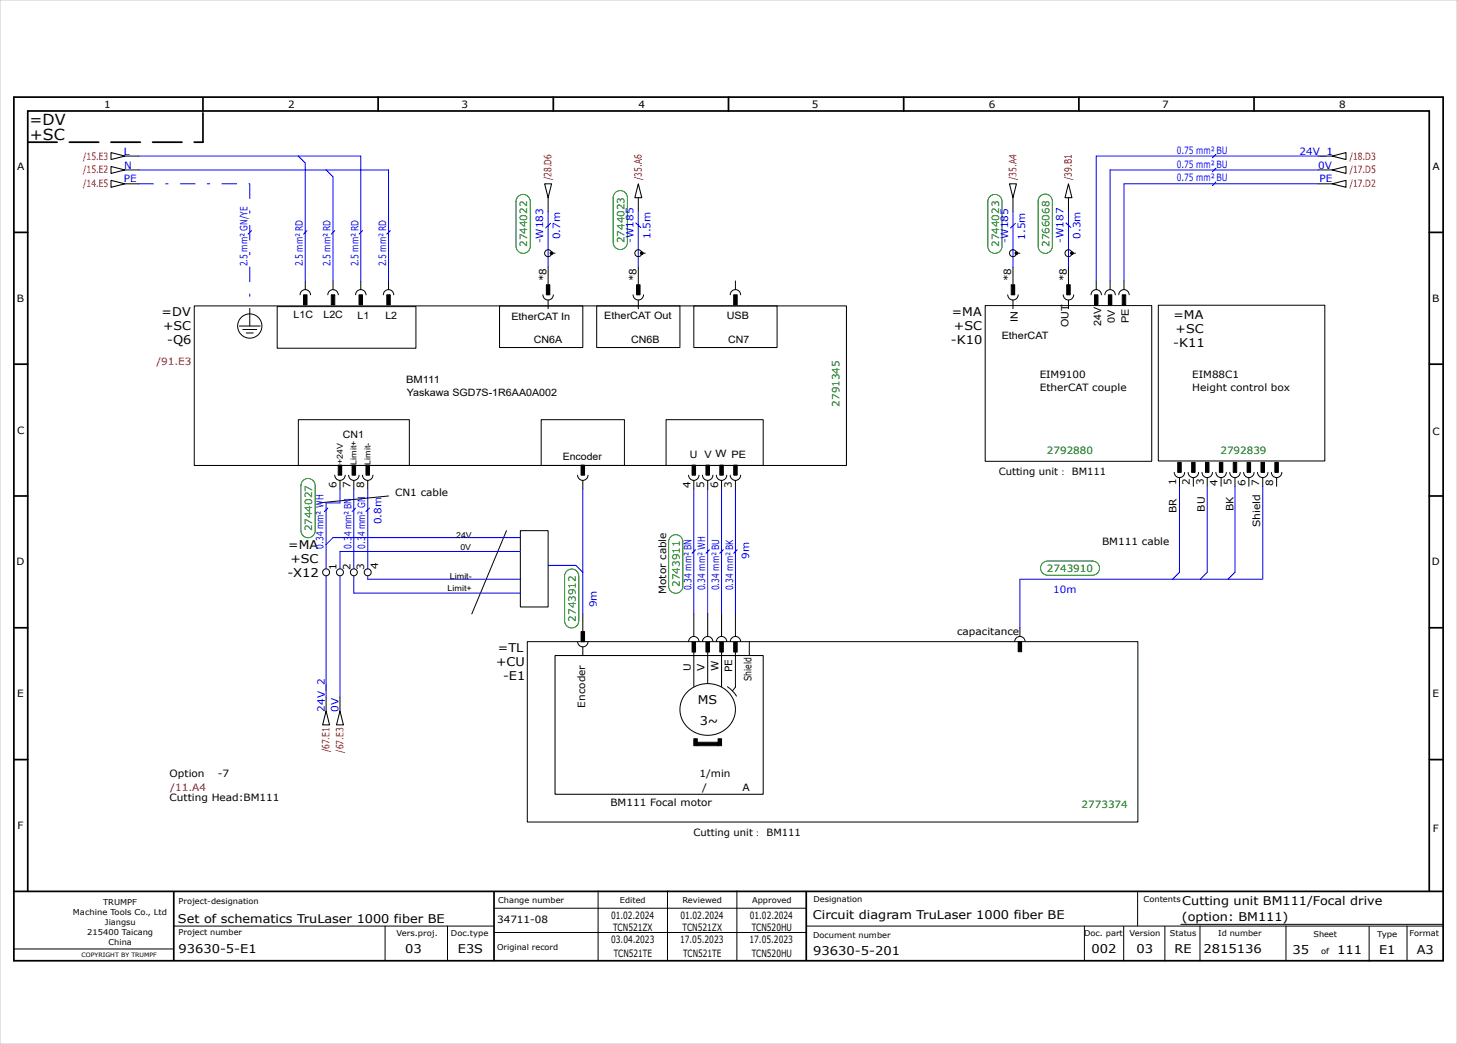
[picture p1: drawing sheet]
<svg xmlns="http://www.w3.org/2000/svg" width="420mm" height="301mm" viewBox="0 0 420 301" stroke-linecap="round" stroke-linejoin="round" font-family="sans-serif">
<g fill="none" stroke="#000" stroke-width=".5">
<path d="M4 28h412v249h-412zM58.5 28.2v3.8M109 28v4M159.5 28v4M210 28v4M260.5 28v4M311 28v4M361.5 28v4M4 67h4M412 67h4M4 105h4M412 105h4"/>
<path d="M4 143h4M412 143h4M4 181h4M412 181h4M4 219h4M412 219h4M4 257h412M8 257v-225h404v225M50.1 257.1v19.8M142.4 257.2v19.8M232.4 257.1v19.7"/>
</g>
<g fill="none" stroke="#000" stroke-width=".29">
<path d="M172.4 256.9v20M192.4 256.9v20M212.4 256.9v20M327.9 256.9v10M4.1 273.6h45.7M50.1 267h92.2M111 267v10M129 267v10M142.4 261.9h90M142.4 268.9h90M232.5 267h183.5M312.6 267v10"/>
<path d="M323.9 267.1v10M335.8 267.1v10M345.9 267v10.1M370.7 267v9.8M394.7 267.1v10M405.6 267v10"/>
</g>
<path d="M8 41h50.5M58.5 41v-8.8" fill="none" stroke="#000" stroke-width=".5" stroke-dasharray="8.5 3.5"/>
<path d="M0 0h420v301h-420z" fill="none" stroke="#c9c9c9" stroke-width=".29"/>
<path d="M340.4 266.5h75.4z" fill="#fff" stroke="#000" stroke-width=".29"/>
<g fill="none" stroke="#000" stroke-width=".29">
<path d="M36 45h4M36 49h4M36 53h4M158 57v4M184 57v4M292 57v4M308 57v4M380 45h4M380 49h4M380 53h4M158 77v5M159 73h1"/>
<path d="M184 77v5M185 73h1M292 77v5M293 73h1M308 77v5M309 73h1M56 88.2h188v46h-188zM69 94h6M70 95h4M71 96h2M72 89v5M79.9 88.4h40v12h-40z"/>
<path d="M86.5 85a1.5 1.5 0 0 1 1.5-1.5 1.5 1.5 0 0 1 1.5 1.5M88 81v2.5M94.5 85a1.5 1.5 0 0 1 1.5-1.5 1.5 1.5 0 0 1 1.5 1.5M96 81v2.5M102.5 85a1.5 1.5 0 0 1 1.5-1.5 1.5 1.5 0 0 1 1.5 1.5M104 81v2.5M110.5 85a1.5 1.5 0 0 1 1.5-1.5 1.5 1.5 0 0 1 1.5 1.5M112 81v2.5M144 88.2h24v12h-24zM156.5 85a1.5 1.5 0 0 0 1.5 1.5 1.5 1.5 0 0 0 1.5-1.5M158 86.5v2.5M172 88.2h24v12h-24z"/>
<path d="M182.5 85a1.5 1.5 0 0 0 1.5 1.5 1.5 1.5 0 0 0 1.5-1.5M184 86.5v2.5M200 88.2h24v12h-24zM210.5 85a1.5 1.5 0 0 1 1.5-1.5 1.5 1.5 0 0 1 1.5 1.5M212 81v2.5M284 88.1h48v44.9h-48zM290.5 85a1.5 1.5 0 0 0 1.5 1.5 1.5 1.5 0 0 0 1.5-1.5M292 86.5v2.5M306.5 85a1.5 1.5 0 0 0 1.5 1.5 1.5 1.5 0 0 0 1.5-1.5M308 86.5v2.5M314.5 85a1.5 1.5 0 0 1 1.5-1.5 1.5 1.5 0 0 1 1.5 1.5M316 81v2.5"/>
<path d="M318.5 85a1.5 1.5 0 0 1 1.5-1.5 1.5 1.5 0 0 1 1.5 1.5M320 81v2.5M322.5 85a1.5 1.5 0 0 1 1.5-1.5 1.5 1.5 0 0 1 1.5 1.5M324 81v2.5M333.9 88h48v44.9h-48zM86 121h32v13.2h-32zM96.5 137a1.5 1.5 0 0 0 1.5 1.5 1.5 1.5 0 0 0 1.5-1.5M98 138.5v2.5M100.5 137a1.5 1.5 0 0 0 1.5 1.5 1.5 1.5 0 0 0 1.5-1.5M102 138.5v2.5M104.5 137a1.5 1.5 0 0 0 1.5 1.5 1.5 1.5 0 0 0 1.5-1.5M106 138.5v2.5"/>
<path d="M156 121h24v13.2h-24zM166.5 137a1.5 1.5 0 0 0 1.5 1.5 1.5 1.5 0 0 0 1.5-1.5M168 138.5v2.5M192 121h28v13.2h-28zM198.5 137a1.5 1.5 0 0 0 1.5 1.5 1.5 1.5 0 0 0 1.5-1.5M200 138.5v2.5M202.5 137a1.5 1.5 0 0 0 1.5 1.5 1.5 1.5 0 0 0 1.5-1.5M204 138.5v2.5M206.5 137a1.5 1.5 0 0 0 1.5 1.5 1.5 1.5 0 0 0 1.5-1.5M208 138.5v2.5M210.5 137a1.5 1.5 0 0 0 1.5 1.5 1.5 1.5 0 0 0 1.5-1.5M212 138.5v2.5"/>
<path d="M338.5 136.2a1.5 1.5 0 0 0 1.5 1.5 1.5 1.5 0 0 0 1.5-1.5M340 137.7v2.5M342.5 136.2a1.5 1.5 0 0 0 1.5 1.5 1.5 1.5 0 0 0 1.5-1.5M344 137.7v2.5M346.5 136.2a1.5 1.5 0 0 0 1.5 1.5 1.5 1.5 0 0 0 1.5-1.5M348 137.7v2.5M350.5 136.2a1.5 1.5 0 0 0 1.5 1.5 1.5 1.5 0 0 0 1.5-1.5M352 137.7v2.5M354.5 136.2a1.5 1.5 0 0 0 1.5 1.5 1.5 1.5 0 0 0 1.5-1.5M356 137.7v2.5M358.5 136.2a1.5 1.5 0 0 0 1.5 1.5 1.5 1.5 0 0 0 1.5-1.5M360 137.7v2.5"/>
<path d="M362.5 136.2a1.5 1.5 0 0 0 1.5 1.5 1.5 1.5 0 0 0 1.5-1.5M364 137.7v2.5M366.5 136.2a1.5 1.5 0 0 0 1.5 1.5 1.5 1.5 0 0 0 1.5-1.5M368 137.7v2.5M112 143l-20 2M146 153l-10 24M150 153h8v22h-8zM168 177v5M200 177v6.5M204 177v6.5M208 177v6.5M212 177v6.5"/>
<path d="M152 185h176v52h-176zM166.5 185a1.5 1.5 0 0 0 1.5 1.5 1.5 1.5 0 0 0 1.5-1.5M168 186.5v2.5M198.2 199.5l2.4-1.7 2.8-.7 3 .3 2.7 1.4 1.9 2.1 .9 2.6-.1 2.8-.5 1.3-.8 1.3-1 1.1-1.3 .9-1.5 .7-1.6 .3-1.7 .1-1.6-.3-1.5-.6-1.4-.8-1.1-1-.9-1.3-.6-1.4-.3-1.5 .1-1.6 .4-1.5 .7-1.4zM198.5 185a1.5 1.5 0 0 1 1.5-1.5 1.5 1.5 0 0 1 1.5 1.5M200 188v10M202.5 185a1.5 1.5 0 0 1 1.5-1.5 1.5 1.5 0 0 1 1.5 1.5M204 188v9.1M206.5 185a1.5 1.5 0 0 1 1.5-1.5 1.5 1.5 0 0 1 1.5 1.5M208 188v10M209.7 198l1.4 1.2 1.2 1.5M210.5 185a1.5 1.5 0 0 1 1.5-1.5 1.5 1.5 0 0 1 1.5 1.5"/>
<path d="M212 188v10.1l-.8 1M216 185v4M292.5 185a1.5 1.5 0 0 1 1.5-1.5 1.5 1.5 0 0 1 1.5 1.5M294 181v2.5M94 201v4M98 201v4"/>
<circle cx="72" cy="94" r="3.5"/>
<circle cx="94" cy="165" r="1"/>
<circle cx="98" cy="165" r="1"/>
<circle cx="102" cy="165" r="1"/>
<circle cx="106" cy="165" r="1"/>
</g>
<g fill="#000" stroke="#000" stroke-width=".29">
<path d="M87.5 85h1v2.9h-1z" fill-rule="evenodd"/>
<path d="M95.5 85h1v2.9h-1z" fill-rule="evenodd"/>
<path d="M103.5 85h1v2.9h-1z" fill-rule="evenodd"/>
<path d="M111.5 85h1v2.9h-1z" fill-rule="evenodd"/>
<path d="M157.5 82.1h1v2.9h-1z" fill-rule="evenodd"/>
<path d="M183.5 82.1h1v2.9h-1z" fill-rule="evenodd"/>
<path d="M211.5 85h1v2.9h-1z" fill-rule="evenodd"/>
<path d="M291.5 82.1h1v2.9h-1z" fill-rule="evenodd"/>
<path d="M307.5 82.1h1v2.9h-1z" fill-rule="evenodd"/>
<path d="M315.5 85h1v2.9h-1z" fill-rule="evenodd"/>
<path d="M319.5 85h1v2.9h-1z" fill-rule="evenodd"/>
<path d="M323.5 85h1v2.9h-1z" fill-rule="evenodd"/>
<path d="M97.5 134.1h1v2.9h-1z" fill-rule="evenodd"/>
<path d="M101.5 134.1h1v2.9h-1z" fill-rule="evenodd"/>
<path d="M105.5 134.1h1v2.9h-1z" fill-rule="evenodd"/>
<path d="M167.5 134.1h1v2.9h-1z" fill-rule="evenodd"/>
<path d="M199.5 134.1h1v2.9h-1z" fill-rule="evenodd"/>
<path d="M203.5 134.1h1v2.9h-1z" fill-rule="evenodd"/>
<path d="M207.5 134.1h1v2.9h-1z" fill-rule="evenodd"/>
<path d="M211.5 134.1h1v2.9h-1z" fill-rule="evenodd"/>
<path d="M339.5 133.3h1v2.9h-1z" fill-rule="evenodd"/>
<path d="M343.5 133.3h1v2.9h-1z" fill-rule="evenodd"/>
<path d="M347.5 133.3h1v2.9h-1z" fill-rule="evenodd"/>
<path d="M351.5 133.3h1v2.9h-1z" fill-rule="evenodd"/>
<path d="M355.5 133.3h1v2.9h-1z" fill-rule="evenodd"/>
<path d="M359.5 133.3h1v2.9h-1z" fill-rule="evenodd"/>
<path d="M363.5 133.3h1v2.9h-1z" fill-rule="evenodd"/>
<path d="M367.5 133.3h1v2.9h-1z" fill-rule="evenodd"/>
<path d="M167.5 182.1h1v2.9h-1z" fill-rule="evenodd"/>
<path d="M199.5 185.1h1v2.9h-1z" fill-rule="evenodd"/>
<path d="M203.5 185.1h1v2.9h-1z" fill-rule="evenodd"/>
<path d="M207.5 185.1h1v2.9h-1z" fill-rule="evenodd"/>
<path d="M211.5 185.1h1v2.9h-1z" fill-rule="evenodd"/>
<path d="M293.5 185h1v2.9h-1z" fill-rule="evenodd"/>
<path d="M200 213h1v2h-1z" fill-rule="evenodd"/>
<path d="M201 214h6v1h-6z" fill-rule="evenodd"/>
<path d="M207 213h1v2h-1z" fill-rule="evenodd"/>
<circle cx="159" cy="73" r=".4"/>
<circle cx="185" cy="73" r=".4"/>
<circle cx="293" cy="73" r=".4"/>
<circle cx="309" cy="73" r=".4"/>
</g>
<g fill="none" stroke="#000" stroke-width=".3">
<path d="M32 44l4 1-4 1zM32 48l4 1-4 1zM32 52l4 1-4 1zM157 53h2l-1 4zM184 53l1 4h-2zM291 53h2l-1 4zM308 53l1 4h-2zM384 45l4-1v2zM384 49l4-1v2zM384 53l4-1v2zM160 189h60v40h-60zM94 205l1 4h-2z"/>
<path d="M98 205l1 4h-2z"/>
</g>
<g fill="none" stroke="#00f" stroke-width=".29">
<path d="M40 45h64v36M40 49h72v32M86 45l2 2v34M94 49l2 2v30M380 45h-64v36M380 49h-60v32M380 53h-56v28M158 61v16M184 61v16M292 61v16M308 61v16M98 141v4h-4v19"/>
<path d="M102 141v23M106 141v23M150 159h-52v5M150 155h-54l-2 2M168 141v36M200 141v36M204 141v36M208 141v36M212 141v36M340 140.2v24.8l-2 2M348 140.2v24.8l-2 2M356 140.2v24.8l-2 2"/>
<path d="M364 140.2v26.8h-70v14M94 166v35M98 166v35M102 166v5h48M106 166v1h44M158 163h8l2 2"/>
</g>
<path d="M40 53h32M72 53v36" fill="none" stroke="#00f" stroke-width=".29" stroke-dasharray="4.2 3.5 .7 3.5"/>
<g fill="none" stroke="#000" stroke-width=".29" stroke-dasharray="8.5 3.5">
<circle cx="158" cy="73" r="1"/>
<circle cx="184" cy="73" r="1"/>
<circle cx="292" cy="73" r="1"/>
<circle cx="308" cy="73" r="1"/>
</g>
<g fill="#fff" stroke="#008000" stroke-width=".29">
<path d="M149.4 56.7a2.05 2.05 0 0 1 2.2-.5 2.05 2.05 0 0 1 1.3 1.9v12.9a2.05 2.05 0 0 1-2.1 2.1 2.05 2.05 0 0 1-2-2.1v-12.9z" fill-rule="evenodd"/>
<path d="M177.4 55.6a2.05 2.05 0 0 1 2.2-.5 2.05 2.05 0 0 1 1.3 1.9v12.9a2.05 2.05 0 0 1-2.1 2 2.05 2.05 0 0 1-2-2v-12.9z" fill-rule="evenodd"/>
<path d="M285.4 56.7a2.05 2.05 0 0 1 2.2-.5 2.05 2.05 0 0 1 1.2 1.9v12.9a2.05 2.05 0 0 1-2 2.1 2.05 2.05 0 0 1-2.1-2.1v-12.9z" fill-rule="evenodd"/>
<path d="M299.9 56.6a2.05 2.05 0 0 1 2.2-.5 2.05 2.05 0 0 1 1.3 1.9v13a2.05 2.05 0 0 1-2.1 2.1 2.05 2.05 0 0 1-2-2.1v-13z" fill-rule="evenodd"/>
<path d="M300.6 162.4l1.4-.6h12.9a2.05 2.05 0 0 1 2.1 2 2.05 2.05 0 0 1-2.1 2.1h-12.9a2.05 2.05 0 0 1-1.9-1.3 2.05 2.05 0 0 1 .5-2.2z" fill-rule="evenodd"/>
<path d="M193.4 154.8a2.05 2.05 0 0 1 2.2-.5 2.05 2.05 0 0 1 1.2 1.9v12.8a2.05 2.05 0 0 1-2 2 2.05 2.05 0 0 1-2-2v-12.8z" fill-rule="evenodd"/>
<path d="M163.4 164.7a2.05 2.05 0 0 1 2.2-.5 2.05 2.05 0 0 1 1.3 1.9v12.9a2.05 2.05 0 0 1-2.1 2 2.05 2.05 0 0 1-2-2v-12.9z" fill-rule="evenodd"/>
<path d="M87.4 138.6a2.05 2.05 0 0 1 2.2-.5 2.05 2.05 0 0 1 1.3 1.9v13a2.05 2.05 0 0 1-2.1 2 2.05 2.05 0 0 1-2-2v-13z" fill-rule="evenodd"/>
</g>
<g fill="none" stroke="#00f" stroke-width=".3">
<path d="M350.5 44.5l-1 1M350.5 48.5l-1 1M350.5 52.5l-1 1M72.5 66.5l-1 1M88.5 66.5l-1 1M96.5 66.5l-1 1M104.5 66.5l-1 1M112.5 66.5l-1 1M158.7 64.4l-1.4 1.3M183.3 64.3l1.4 1.3M292.7 64.4l-1.4 1.3M307.3 64.3l1.4 1.3"/>
<path d="M94.5 146.5l-1 1M102.5 146.5l-1 1M106.5 146.5l-1 1M200.5 158.5l-1 1M204.5 158.5l-1 1M208.5 158.5l-1 1M212.5 158.5l-1 1"/>
</g>
<g font-size="4.4">
<text x="8.5" y="36">=DV</text>
<text x="8.6" y="40.5">+SC</text>
</g>
<g font-size="3.5">
<text x="46.6" y="91.2">=DV</text>
<text x="47" y="95.2">+SC</text>
<text x="274.4" y="91.1">=MA</text>
<text x="275" y="95.1">+SC</text>
<text x="338.3" y="92.1">=MA</text>
<text x="48.2" y="99.2">-Q6</text>
<text x="274.1" y="99.1">-K10</text>
<text x="338.2" y="100.1">-K11</text>
<text x="338.9" y="96.1">+SC</text>
<text x="83.1" y="158.4">=MA</text>
<text x="82.9" y="166.4">-X12</text>
<text x="83.7" y="162.4">+SC</text>
<text x="143.5" y="188">=TL</text>
<text x="143" y="192">+CU</text>
<text x="145" y="196">-E1</text>
<text x="201.2" y="203">MS</text>
<text x="201.7" y="209">3~</text>
<text x="340.8" y="261">Cutting unit BM111/Focal drive</text>
<text x="51.3" y="266">Set of schematics TruLaser 1000 fiber BE</text>
<text x="234.3" y="265">Circuit diagram TruLaser 1000 fiber BE</text>
<text x="340.7" y="265.5">(option: BM111)</text>
<text x="51.5" y="274.7">93630-5-E1</text>
<text x="116.8" y="274.9">03</text>
<text x="132" y="274.9">E3S</text>
<text x="234.4" y="275.3">93630-5-201</text>
<text x="314.6" y="274.8">002</text>
<text x="327.6" y="274.9">03</text>
<text x="338.6" y="274.8">RE</text>
<text x="346.9" y="274.7">2815136</text>
<text x="372.6" y="275">35</text>
<text x="385.4" y="275">111</text>
<text x="397.6" y="275">E1</text>
<text x="408.4" y="275">A3</text>
</g>
<g font-size="2.9">
<text x="30" y="31">1</text>
<text x="83" y="31">2</text>
<text x="133.1" y="31">3</text>
<text x="184.1" y="31">4</text>
<text x="234.1" y="31">5</text>
<text x="285" y="31">6</text>
<text x="335" y="31">7</text>
<text x="386" y="31">8</text>
<text x="5" y="49">A</text>
<text x="413" y="49">A</text>
<text x="157.5" y="81.1" transform="rotate(-90 157.5 81.1)">*8</text>
<text x="183.5" y="81.1" transform="rotate(-90 183.5 81.1)">*8</text>
<text x="291.5" y="81.1" transform="rotate(-90 291.5 81.1)">*8</text>
<text x="307.5" y="81.1" transform="rotate(-90 307.5 81.1)">*8</text>
<text x="4.8" y="87">B</text>
<text x="412.8" y="87">B</text>
<text x="84.7" y="91.7">L1C</text>
<text x="93.3" y="91.8">L2C</text>
<text x="103.1" y="91.9">L1</text>
<text x="111.1" y="91.9">L2</text>
<text x="147.4" y="92.2">EtherCAT In</text>
<text x="174.2" y="92">EtherCAT Out</text>
<text x="209.5" y="92.1">USB</text>
<text x="293.4" y="92.7" transform="rotate(-90 293.4 92.7)">IN</text>
<text x="308" y="94.3" transform="rotate(-90 308 94.3)">OUT</text>
<text x="317.4" y="93.8" transform="rotate(-90 317.4 93.8)">24V</text>
<text x="321.4" y="93" transform="rotate(-90 321.4 93)">0V</text>
<text x="325.4" y="93.2" transform="rotate(-90 325.4 93.2)">PE</text>
<text x="153.9" y="98.8">CN6A</text>
<text x="181.9" y="98.8">CN6B</text>
<text x="209.9" y="98.8">CN7</text>
<text x="288.8" y="97.7">EtherCAT</text>
<text x="117.1" y="110.3">BM111</text>
<text x="299.7" y="109">EIM9100</text>
<text x="299.7" y="112.6">EtherCAT couple</text>
<text x="343.7" y="109">EIM88C1</text>
<text x="343.7" y="112.6">Height control box</text>
<text x="117.3" y="114.1">Yaskawa SGD7S-1R6AA0A002</text>
<text x="5" y="125">C</text>
<text x="413" y="125.5">C</text>
<text x="98.8" y="126.3">CN1</text>
<text x="198.9" y="132">U V W PE</text>
<text x="162.2" y="132.7">Encoder</text>
<text x="287.9" y="137">Cutting unit： BM111</text>
<text x="97" y="140.8" transform="rotate(-90 97 140.8)">6</text>
<text x="101" y="140.8" transform="rotate(-90 101 140.8)">7</text>
<text x="105" y="140.8" transform="rotate(-90 105 140.8)">8</text>
<text x="113.9" y="143">CN1 cable</text>
<text x="199" y="140.8" transform="rotate(-90 199 140.8)">4</text>
<text x="203" y="140.7" transform="rotate(-90 203 140.7)">5</text>
<text x="207" y="140.8" transform="rotate(-90 207 140.8)">6</text>
<text x="211" y="140.7" transform="rotate(-90 211 140.7)">3</text>
<text x="339" y="139.8" transform="rotate(-90 339 139.8)">1</text>
<text x="343" y="139.9" transform="rotate(-90 343 139.9)">2</text>
<text x="347" y="139.9" transform="rotate(-90 347 139.9)">3</text>
<text x="351" y="140" transform="rotate(-90 351 140)">4</text>
<text x="355" y="139.9" transform="rotate(-90 355 139.9)">5</text>
<text x="359" y="140" transform="rotate(-90 359 140)">6</text>
<text x="363" y="140" transform="rotate(-90 363 140)">7</text>
<text x="367" y="140" transform="rotate(-90 367 140)">8</text>
<text x="339.1" y="147.9" transform="rotate(-90 339.1 147.9)">BR</text>
<text x="347.3" y="147.5" transform="rotate(-90 347.3 147.5)">BU</text>
<text x="355.6" y="147.4" transform="rotate(-90 355.6 147.4)">BK</text>
<text x="363.3" y="152" transform="rotate(-90 363.3 152)">Shield</text>
<text x="317.7" y="157">BM111 cable</text>
<text x="4.8" y="163">D</text>
<text x="97" y="164.4" transform="rotate(-90 97 164.4)">1</text>
<text x="101" y="164.2" transform="rotate(-90 101 164.2)">2</text>
<text x="105" y="164.2" transform="rotate(-90 105 164.2)">3</text>
<text x="109" y="164.1" transform="rotate(-90 109 164.1)">4</text>
<text x="412.7" y="163">D</text>
<text x="192" y="171.2" transform="rotate(-90 192 171.2)">Motor cable</text>
<text x="275.9" y="183">capacitance</text>
<text x="199.1" y="193.6" transform="rotate(-90 199.1 193.6)">U</text>
<text x="203.1" y="193.4" transform="rotate(-90 203.1 193.4)">V</text>
<text x="207.1" y="193.5" transform="rotate(-90 207.1 193.5)">W</text>
<text x="211.1" y="193.7" transform="rotate(-90 211.1 193.7)">PE</text>
<text x="216.6" y="196.3" transform="rotate(-90 216.6 196.3)">Shield</text>
<text x="5" y="201">E</text>
<text x="168.7" y="204" transform="rotate(-90 168.7 204)">Encoder</text>
<text x="413" y="201">E</text>
<text x="48.9" y="224">Option</text>
<text x="62.8" y="224">-7</text>
<text x="201.6" y="224">1/min</text>
<text x="202.4" y="228">/</text>
<text x="214" y="228">A</text>
<text x="48.9" y="231">Cutting Head:BM111</text>
<text x="176" y="232.3">BM111 Focal motor</text>
<text x="5.1" y="239">F</text>
<text x="199.9" y="241">Cutting unit： BM111</text>
<text x="413" y="240">F</text>
<text x="143.3" y="266">34711-08</text>
<text x="176.1" y="264.9">01.02.2024</text>
<text x="176.8" y="268.4">TCN521ZX</text>
<text x="196.1" y="264.9">01.02.2024</text>
<text x="196.8" y="268.4">TCN521ZX</text>
<text x="216.1" y="264.9">01.02.2024</text>
<text x="216.7" y="268.4">TCN520HU</text>
<text x="176.2" y="271.9">03.04.2023</text>
<text x="176.9" y="275.9">TCN521TE</text>
<text x="196" y="271.9">17.05.2023</text>
<text x="196.9" y="275.9">TCN521TE</text>
<text x="216" y="271.9">17.05.2023</text>
<text x="216.7" y="275.9">TCN520HU</text>
</g>
<g font-size="2.9" fill="#b60000">
<text x="24" y="46">/15.E3</text>
<text x="389.1" y="46">/18.D3</text>
<text x="24" y="50">/15.E2</text>
<text x="159" y="51.9" transform="rotate(-90 159 51.9)">/28.D6</text>
<text x="185" y="51.9" transform="rotate(-90 185 51.9)">/35.A6</text>
<text x="293" y="51.9" transform="rotate(-90 293 51.9)">/35.A4</text>
<text x="309" y="51.9" transform="rotate(-90 309 51.9)">/39.B1</text>
<text x="389.1" y="50">/17.D5</text>
<text x="24" y="54">/14.E5</text>
<text x="389.1" y="54">/17.D2</text>
<text x="45.1" y="105.2">/91.E3</text>
<text x="95" y="216.9" transform="rotate(-90 95 216.9)">/67.E1</text>
<text x="99" y="217" transform="rotate(-90 99 217)">/67.E3</text>
<text x="49.1" y="228">/11.A4</text>
</g>
<g font-size="2.9" fill="#00f">
<text x="35.7" y="44.6">L</text>
<text x="339.2" y="44.3">0.75 mm² BU</text>
<text x="374.6" y="44.6">24V_1</text>
<text x="35.7" y="52.6">PE</text>
<text x="35.8" y="48.6">N</text>
<text x="339.2" y="48.3">0.75 mm² BU</text>
<text x="339.2" y="52.3">0.75 mm² BU</text>
<text x="380" y="48.6">0V</text>
<text x="380.4" y="52.6">PE</text>
<text x="156.6" y="70.1" transform="rotate(-90 156.6 70.1)">-W183</text>
<text x="161.5" y="69" transform="rotate(-90 161.5 69)">0.7m</text>
<text x="182.6" y="69.9" transform="rotate(-90 182.6 69.9)">-W185</text>
<text x="187.5" y="68.9" transform="rotate(-90 187.5 68.9)">1.5m</text>
<text x="290.6" y="70.1" transform="rotate(-90 290.6 70.1)">-W185</text>
<text x="295.5" y="69.1" transform="rotate(-90 295.5 69.1)">1.5m</text>
<text x="306.6" y="70" transform="rotate(-90 306.6 70)">-W187</text>
<text x="311.5" y="68.8" transform="rotate(-90 311.5 68.8)">0.3m</text>
<text x="71.3" y="76.8" transform="rotate(-90 71.3 76.8)">2.5 mm² GN/YE</text>
<text x="87.3" y="76.8" transform="rotate(-90 87.3 76.8)">2.5 mm² RD</text>
<text x="95.3" y="76.8" transform="rotate(-90 95.3 76.8)">2.5 mm² RD</text>
<text x="103.3" y="76.8" transform="rotate(-90 103.3 76.8)">2.5 mm² RD</text>
<text x="111.3" y="76.8" transform="rotate(-90 111.3 76.8)">2.5 mm² RD</text>
<text x="110" y="151.2" transform="rotate(-90 110 151.2)">0.8m</text>
<text x="93.3" y="158.2" transform="rotate(-90 93.3 158.2)">0.34 mm² WH</text>
<text x="101.3" y="158.2" transform="rotate(-90 101.3 158.2)">0.34 mm² BN</text>
<text x="105.3" y="158.2" transform="rotate(-90 105.3 158.2)">0.34 mm² GN</text>
<text x="216" y="161.1" transform="rotate(-90 216 161.1)">9m</text>
<text x="199.3" y="170.2" transform="rotate(-90 199.3 170.2)">0.34 mm² BN</text>
<text x="203.3" y="170.2" transform="rotate(-90 203.3 170.2)">0.34 mm² WH</text>
<text x="207.3" y="170.2" transform="rotate(-90 207.3 170.2)">0.34 mm² BU</text>
<text x="211.3" y="170.2" transform="rotate(-90 211.3 170.2)">0.34 mm² BK</text>
<text x="303.6" y="171">10m</text>
<text x="172" y="175.1" transform="rotate(-90 172 175.1)">9m</text>
<text x="93.6" y="205.2" transform="rotate(-90 93.6 205.2)">24V_2</text>
<text x="97.6" y="205.2" transform="rotate(-90 97.6 205.2)">0V</text>
</g>
<g font-size="2.9" fill="#008000">
<text x="152" y="71.2" transform="rotate(-90 152 71.2)">2744022</text>
<text x="180" y="70.1" transform="rotate(-90 180 70.1)">2744023</text>
<text x="288" y="71.2" transform="rotate(-90 288 71.2)">2744023</text>
<text x="302.5" y="71.2" transform="rotate(-90 302.5 71.2)">2766068</text>
<text x="242" y="117.2" transform="rotate(-90 242 117.2)">2791345</text>
<text x="301.8" y="131">2792880</text>
<text x="351.8" y="131">2792839</text>
<text x="90" y="153.2" transform="rotate(-90 90 153.2)">2744027</text>
<text x="301.8" y="165">2743910</text>
<text x="196" y="169.2" transform="rotate(-90 196 169.2)">2743911</text>
<text x="166" y="179.2" transform="rotate(-90 166 179.2)">2743912</text>
<text x="311.8" y="233">2773374</text>
</g>
<g font-size="2.3">
<text x="98.8" y="133.9" transform="rotate(-90 98.8 133.9)">+24V</text>
<text x="102.8" y="134" transform="rotate(-90 102.8 134)">Limit+</text>
<text x="106.8" y="134" transform="rotate(-90 106.8 134)">Limit-</text>
<text x="131.5" y="155">24V</text>
<text x="132.7" y="158.6">0V</text>
<text x="129.7" y="167">Limit-</text>
<text x="129" y="170.4">Limit+</text>
<text x="21" y="263.8">Machine Tools Co., Ltd</text>
<text x="29.7" y="260.8">TRUMPF</text>
<text x="51.5" y="260.7">Project-designation</text>
<text x="143.6" y="260.4">Change number</text>
<text x="178.7" y="260.4">Edited</text>
<text x="196.7" y="260.4">Reviewed</text>
<text x="216.8" y="260.4">Approved</text>
<text x="234.5" y="260.2">Designation</text>
<text x="329.7" y="260.1">Contents</text>
<text x="25.2" y="269.6">215400 Taicang</text>
<text x="30.3" y="266.7">Jiangsu</text>
<text x="51.5" y="269.7">Project number</text>
<text x="114.3" y="269.9">Vers.proj.</text>
<text x="130" y="269.9">Doc.type</text>
<text x="312.5" y="269.8">Doc. part</text>
<text x="325.6" y="269.9">Version</text>
<text x="337.3" y="269.8">Status</text>
<text x="351.2" y="269.8">Id number</text>
<text x="406.4" y="270">Format</text>
<text x="31.3" y="272.5">China</text>
<text x="143.3" y="273.9">Original record</text>
<text x="234.4" y="270.3">Document number</text>
<text x="378.6" y="270">Sheet</text>
<text x="380.8" y="275">of</text>
<text x="397" y="270">Type</text>
</g>
<text font-size="1.7" x="23.5" y="275.8">COPYRIGHT BY TRUMPF</text>
</svg>
